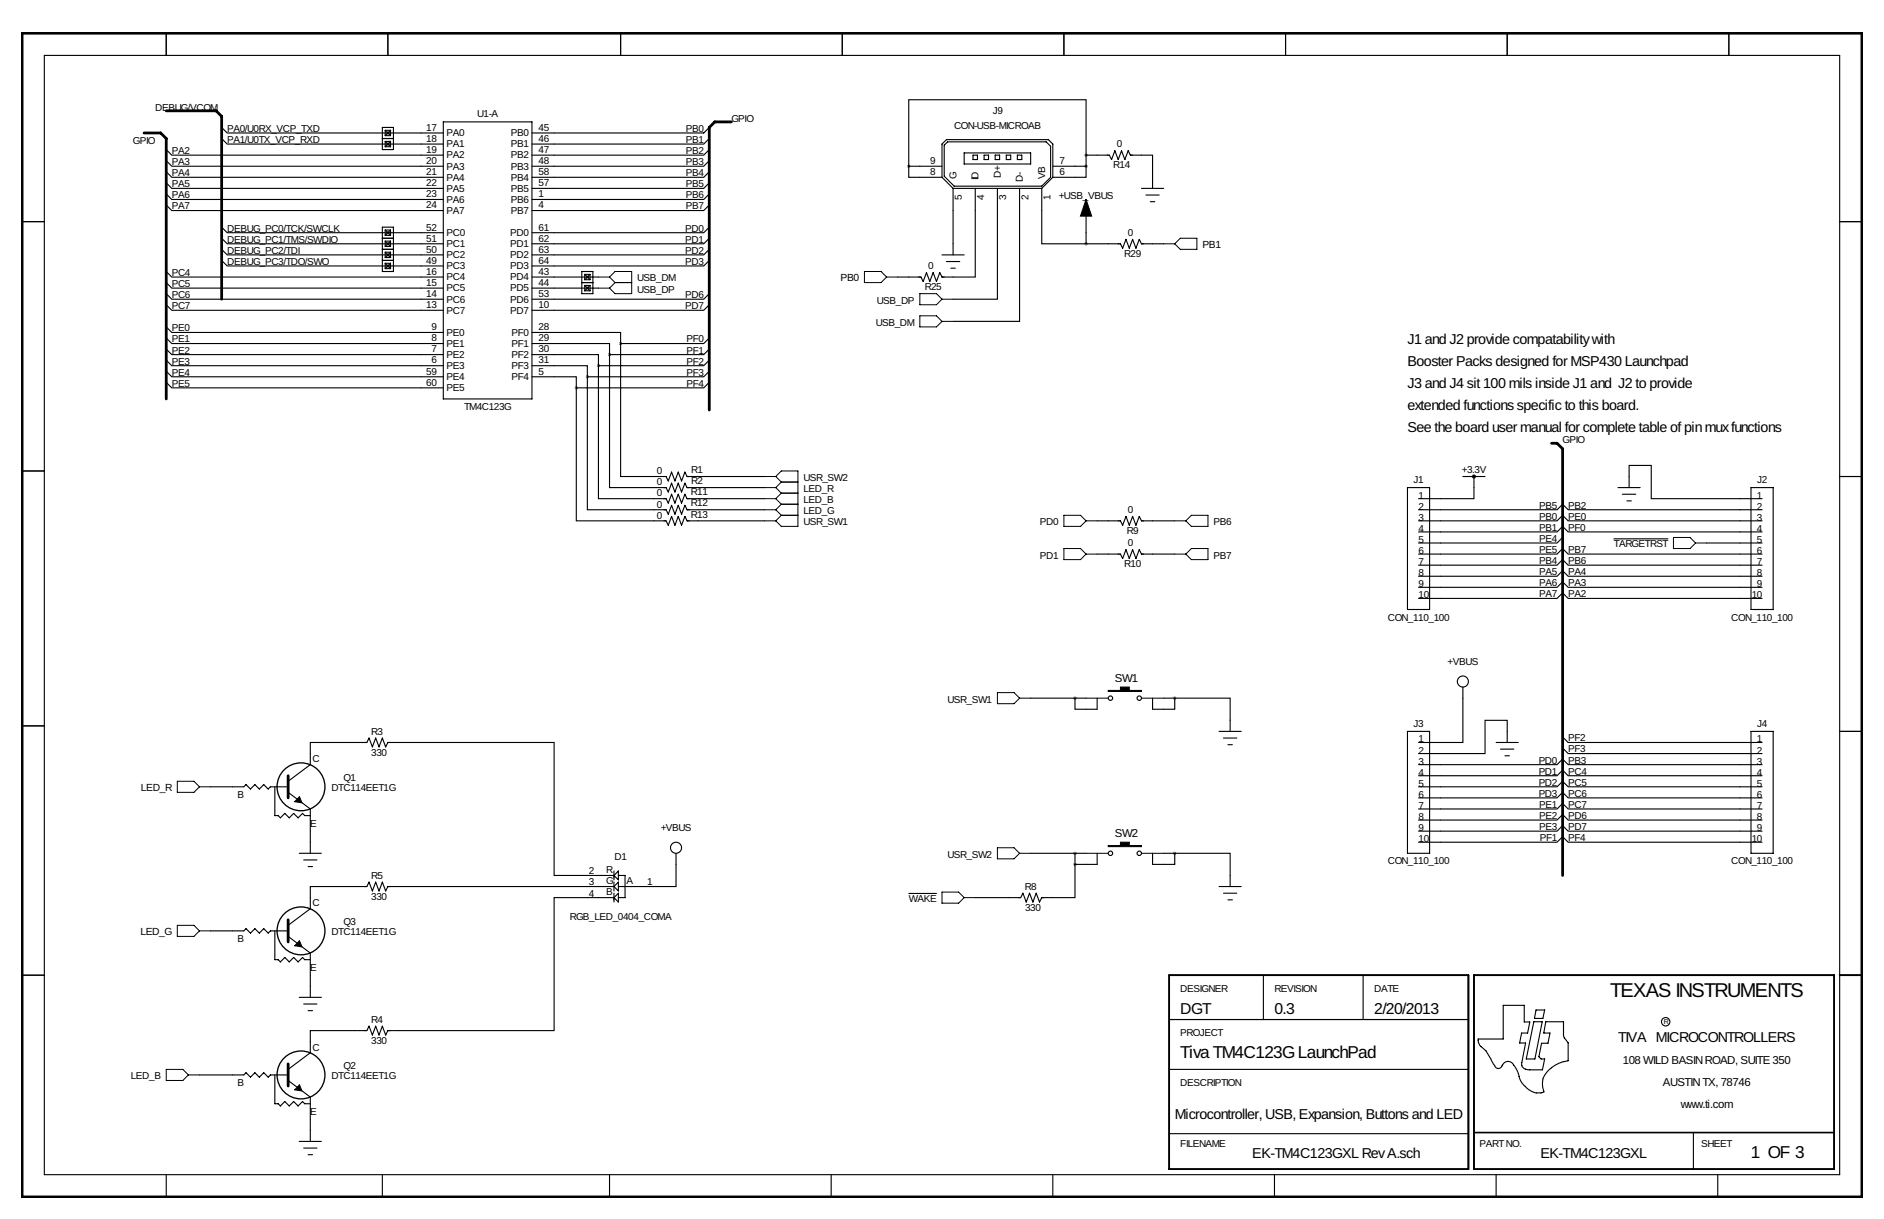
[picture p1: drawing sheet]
<svg xmlns="http://www.w3.org/2000/svg" width="432mm" height="279mm" viewBox="0 0 432 279" stroke-linecap="round" stroke-linejoin="round" font-family="sans-serif">
<g fill="none" stroke="#000" stroke-width=".25">
<path d="M10.2 12.7h411.4v256.5h-411.4zM38.1 7.6v5.1M88.9 7.6v5.1M142.2 7.6v5.1M193 7.6v5.1M243.8 7.6v5.1M294.6 7.6v5.1M345.4 7.6v5.1M396.2 7.6v5.1M38.1 34.3l1.3 1.3h62.2M38.1 36.8l1.3 1.3h62.2M38.1 39.4l1.3 1.2h62.2"/>
<path d="M50.8 29.2l1.3 1.3h36.8M50.8 31.7l1.3 1.3h36.8M87.6 29.2h2.6v5.1h-2.6zM87.6 31.7h2.6M88.3 29.9v1.2M88.3 32.4v1.2M88.3 31.1h1.2M88.3 29.9h1.2M88.3 29.9l1.2 1.2M88.3 33.6h1.2M88.3 32.4h1.2M88.3 32.4l.6 .6"/>
<path d="M88.9 30.5h.1M88.9 33h.1M88.9 33l.6 .6M88.9 30.5h12.7M88.9 33h12.7M89.5 29.9v1.2M89.5 32.4v1.2M89.5 29.9l-1.2 1.2M89.5 32.4l-1.2 1.2M101.6 27.9h20.3v63.5h-20.3zM162.6 31.7l-1.3 1.3h-39.4M162.6 34.3l-1.3 1.3h-39.4"/>
<path d="M162.6 36.8l-1.3 1.3h-39.4M162.6 39.4l-1.3 1.2h-39.4M162.6 29.2l-1.3 1.3h-39.4M208.3 38.1v2.5h7.6M208.3 38.1h7.6M216.4 33.3l.8-.8h22.6l1 1v7.1l-2 2.1h-20.1l-2.3-2.3zM221 35.1h15.2v2.5h-15.2zM223 35.6h1v1h-1zM225.6 35.6h1v1h-1zM228.1 35.6h1v1h-1zM230.6 35.6h1v1h-1zM233.2 35.6h1v1h-1z"/>
<path d="M241.3 38.1h7.6M248.9 35.6v-12.7h-40.6v15.2M248.9 38.1v2.5h-7.6M248.9 35.6h5.4l.5 1 .7-2.1 .8 2.1 .7-2.1 .8 2.1 .8-2.1 .5 1.1h5.1v7.6M248.9 35.6v2.5M5.1 50.8h5.1M38.1 41.9l1.3 1.3h62.2M38.1 44.4l1.3 1.3h62.2M38.1 47l1.3 1.3h62.2M50.8 52.1l1.3 1.2h36.8M50.8 54.6l1.3 1.3h36.8M50.8 57.1l1.3 1.3h36.8"/>
<path d="M50.8 59.7l1.3 1.3h36.8M87.6 52.1h2.6v10.1h-2.6zM87.6 54.6h2.6M87.6 57.1h2.6M87.6 59.7h2.6M88.3 53.9h1.2M88.3 52.7v1.2M88.3 55.3v1.2M88.3 57.8v1.2M88.3 52.7h1.2M88.3 52.7l1.2 1.2M88.3 56.5h1.2"/>
<path d="M88.3 55.3h1.2M88.3 55.3l1.2 1.2M88.3 59h1.2M88.3 57.8h1.2M88.3 57.8l1.2 1.2M88.9 53.3h.1M88.9 55.9h.1M88.9 58.4h.1M88.9 58.4h12.7M88.9 55.9h12.7M88.9 53.3h12.7M89.5 52.7v1.2"/>
<path d="M89.5 55.3v1.2M89.5 57.8v1.2M89.5 52.7l-1.2 1.2M89.5 55.3l-1.2 1.2M89.5 57.8l-1.2 1.2M162.6 41.9l-1.3 1.3h-39.4M162.6 44.4l-1.3 1.3h-39.4M162.6 47l-1.3 1.3h-39.4M162.6 52.1l-1.3 1.2h-39.4M162.6 54.6l-1.3 1.3h-39.4M162.6 57.1l-1.3 1.3h-39.4M162.6 59.7l-1.3 1.3h-39.4"/>
<path d="M215.9 40.6v-7.6l1-1h23.4l1 1v7.6M215.9 40.6l2.5 2.6M215.9 58.4h5.1M216.9 59.9h3.1M218.4 43.2h20.4M218.4 43.2v15.2M223.5 43.2v20.3h-7.6l-.5-1-.8 2-.7-2-.8 2-.8-2-.7 2-.5-1h-5.4M228.6 43.2v25.4h-10.2M233.7 43.2v30.5h-15.3M238.8 43.2v12.7h10.1M241.3 40.6l-2.5 2.6M248.9 55.9h7.9l.5 1 .8-2 .7 2 .8-2 .7 2 .8-2 .5 1h5.1"/>
<path d="M248.9 45.7v10.2M261.6 43.2h5.1M262.6 44.7h3.1M263.7 46.2h1M421.6 50.8h5.1M38.1 62.2l1.3 1.3h62.2M38.1 64.8l1.3 1.2h62.2M38.1 67.3l1.3 1.3h62.2M38.1 69.8l1.3 1.3h62.2M38.1 74.9l1.3 1.3h62.2M38.1 77.5l1.3 1.2h62.2M88.3 60.4v1.2"/>
<path d="M88.3 61.6h1.2M88.3 60.4h1.2M88.3 60.4l1.2 1.2M88.9 61h.1M88.9 61h12.7M89.5 60.4v1.2M89.5 60.4l-1.2 1.2M121.9 78.7h17.8v2.6M121.9 76.2h20.3v2.5M121.9 66h15.3M121.9 63.5h15.3M133.3 62.2h2.6v5.1h-2.6z"/>
<path d="M133.3 64.8h2.6M134 64.1h1.2M134 62.9v1.2M134 65.4v1.2M134 62.9h1.2M134 62.9l1.2 1.2M134 66.6h1.2M134 65.4h1.2M134 65.4l1.2 1.2M134.6 63.5h.1M134.6 66h.1M135.2 62.9v1.2"/>
<path d="M135.2 65.4v1.2M135.2 62.9l-1.2 1.2M135.2 65.4l-1.2 1.2M142.2 78.7v30.5h10.5l.5 1 .7-2 .8 2 .7-2 .8 2 .8-2 .5 1h17.8M162.6 67.3l-1.3 1.3h-39.4M162.6 69.8l-1.3 1.3h-39.4M162.6 77.5l-1.3 1.2h-19.1M217.9 61.5h1M38.1 80l1.3 1.3h62.2M38.1 82.5l1.3 1.3h62.2M38.1 85.1l1.3 1.3h62.2M38.1 87.6l1.3 1.3h62.2"/>
<path d="M121.9 86.4h10.2v2.5M121.9 83.8h12.7v2.6M121.9 81.3h15.3v2.5M132.1 88.9v30.5h20.6l.5 1 .7-2 .8 2 .7-2 .8 2 .8-2 .5 1h17.8M134.6 86.4v30.4h18.1l.5 1.1 .7-2.1 .8 2.1 .7-2.1 .8 2.1 .8-2.1 .5 1h17.8M137.2 83.8v30.5h15.5l.5 1 .7-2 .8 2 .7-2 .8 2 .8-2 .5 1h17.8M139.7 81.3v30.5h13l.5 1 .7-2.1 .8 2.1 .7-2.1 .8 2.1 .8-2.1 .5 1.1h17.8M162.6 80l-1.3 1.3h-21.6M162.6 82.5l-1.3 1.3h-24.1M162.6 85.1l-1.3 1.3h-26.7M162.6 87.6l-1.3 1.3h-29.2M5.1 107.9h5.1"/>
<path d="M251.5 119.4h5.3l.5 1 .8-2 .7 2 .8-2 .7 2 .8-2 .5 1h7.6M322.6 111.8h5.1v27.9h-5.1zM325.1 119.4h31.8l1.2-1.3 1.3 1.3h44.5M325.1 116.8h31.8l1.2-1.2 1.3 1.2h44.5M335.3 109.2h5.1M337.8 109.2v5.1h-12.7M370.8 111.8h5.1M371.9 113.3h3M372.9 114.8h1M373.4 111.8v-5.1h5.1v7.6h25.4M401.3 111.8h5.1v27.9h-5.1zM421.6 109.2h5.1"/>
<path d="M251.5 127h5.3l.5 1 .8-2 .7 2 .8-2 .7 2 .8-2 .5 1h7.6M325.1 121.9h31.8l1.2-1.3 1.3 1.3h44.5M325.1 129.5h31.8l1.2-1.2 1.3 1.2h44.5M325.1 127h31.8l1.2-1.3 1.3 1.3h44.5M325.1 134.6h31.8l1.2-1.3 1.3 1.3h44.5M325.1 137.2h31.8l1.2-1.3 1.3 1.3h44.5M325.1 132.1h31.8l1.2-1.3 1.3 1.3h44.5M358.1 123.2l-1.2 1.3h-31.8M369.9 123.5h12.4M391.2 124.5h12.7M335.3 157.5v12.7h-10.2M5.1 166.4h5.1"/>
<path d="M66 179.1l5.1-3.8v-5.1h13l.5-1 .7 2 .8-2 .8 2 .7-2 .8 2 .5-1h38.1v30.5h13.7M236.2 160h12.7M246.4 160v2.6h5.1v-2.6M264.2 160v2.6h5v-2.6M266.7 160h2.5M269.2 160h12.7v7.6M279.4 167.6h5.1M280.4 169.2h3.1M281.4 170.7h1M322.6 167.6h5.1v28h-5.1zM325.1 175.3h31.8l1.2-1.3 1.3 1.3h44.5M325.1 177.8h31.8l1.2-1.3 1.3 1.3h44.5"/>
<path d="M342.9 170.2h5.1M343.9 171.7h3.1M344.9 173.2h1M345.4 170.2v-5.1h-5v7.6h-15.3M358.1 168.9l1.3 1.3h44.5M358.1 171.4l1.3 1.3h44.5M401.3 167.6h5.1v28h-5.1zM421.6 167.6h5.1M48.3 180.3h7.6l.5-.5 1 1 1-1 1 1 1.1-1 1 1 .5-.5h4M63 180.3v6.6h.8l.5 .6 1-1.1 1 1.1 1-1.1 1 1.1 1-1.1 .5 .5h1.3M66 181.6l5.1 3.8v10.2M68.6 195.6h5.1"/>
<path d="M69.6 197.1h3M70.6 198.6h1M140.7 199.6v2.1M154.9 195.6v7.6h-13.2M236.2 195.6h12.7M246.4 198.1v7.6h-7.6l-.5 1.1-.8-2.1-.8 2.1-.7-2.1-.8 2.1-.8-2.1-.5 1h-10.4M246.4 195.6v2.5M251.5 195.6v2.5h-5.1M264.2 195.6v2.5h5v-2.5M266.7 195.6h2.5M269.2 195.6h12.7v7.6M325.1 193h31.8l1.2-1.2 1.3 1.2h44.5"/>
<path d="M325.1 190.5h31.8l1.2-1.3 1.3 1.3h44.5M325.1 180.3h31.8l1.2-1.2 1.3 1.2h44.5M325.1 182.9h31.8l1.2-1.3 1.3 1.3h44.5M325.1 185.4h31.8l1.2-1.3 1.3 1.3h44.5M325.1 188h31.8l1.2-1.3 1.3 1.3h44.5M48.3 213.4h7.6l.5-.5 1 1 1-1 1 1 1.1-1 1 1 .5-.5h4M63 213.4v6.6h.8l.5 .5 1-1 1 1 1-1 1 1 1-1 .5 .5h1.3M66 214.6l5.1 3.8v10.2M140.7 205.7h-13.7v30.5h-38.1l-.5 1-.8-2-.7 2-.8-2-.8 2-.7-2-.5 1h-13v5.1l-5.1 3.8M140.7 203.2h-51.8l-.5 1-.8-2-.7 2-.8-2-.8 2-.7-2-.5 1h-13v5.1l-5.1 3.8M140.7 202.2v2M140.7 204.7v2.1"/>
<path d="M140.7 200.7l1-1.1v2.1zM140.7 203.2l1-1v2zM141.7 200.7h1.6v5h-1.6M141.7 204.7v2.1l-1-1.1zM208.3 204.8h6.3M279.4 203.2h5.1M280.4 204.7h3.1M281.4 206.2h1M5.1 223.5h5.1M68.6 228.6h5.1M69.6 230.1h3M70.6 231.6h1"/>
<path d="M268 233.7h68.5M289.6 223.5v10.2M312.4 223.5v10.2M339.4 239.9l-.4-.7-.2-1h5.7v-7.8h4.9v3.8h1.2l-.5 2.6h-1.4l-.4 2.3h1.4l-1 4.7 .1 .4M339.4 239.9l1.2 .9 1 1.8M351.5 234.2h2l-1.7 8.5h-2zM352 231.5h2l-.4 1.9h-1.9zM358.5 237.9l-.2-.8v-2.9h-4l-.5 2.6h1.4l-.4 2.3h-1.5l-.6 3.1 .5 .5h.8l-.5 2.5h-2.9l-.9-.1M358.5 237.9l.9 1.1v4.1l-.9 .2M45.7 246.4h10.2l.5-.5 1 1 1-1 1 1 1.1-1 1 1 .5-.5h4M63 246.4v6.6h.8l.5 .5 1-1 1 1 1-1 1 1 1-1 .5 .5h1.3M66 247.6l5.1 3.9v10.1"/>
<path d="M268 245.1h68.5M268 259.8h68.5M341.7 242.6l.9 1.7a.86 .86 0 0 0 .8 .6 .86 .86 0 0 0 .8-.6M344.3 244.3a1.43 1.43 0 0 1 1.3-1 1.43 1.43 0 0 1 1.4 .9 8.7 8.7 0 0 1 1.5 3.4l1.1 1.4M348.8 244.2l.3 .6 .5 .2M349.6 249.1l1.1 .9 1.4 .5M353.6 247.3l-.1 1.5 .4 1.4M353.9 250.3l-.7 .2h-1.1M355.5 244.8l-1.1 1.1-.8 1.3M358.5 243.3l-1.6 .6-1.3 .9M388.1 259.6v8.4M38.1 269.2v5.1"/>
<path d="M68.6 261.6h5.1M69.6 263.1h3M70.6 264.7h1M87.6 269.2v5.1M139.7 269.2v5.1M190.5 269.2v5.1M241.3 269.2v5.1M292.1 269.2v5.1M342.9 269.2v5.1M393.7 269.2v5.1"/>
<circle cx="335.3" cy="156.2" r="1.27"/>
<circle cx="254.5" cy="160" r=".51"/>
<circle cx="261.1" cy="160" r=".51"/>
<circle cx="154.9" cy="194.3" r="1.27"/>
<circle cx="254.5" cy="195.6" r=".51"/>
<circle cx="261.1" cy="195.6" r=".51"/>
<circle cx="381.8" cy="234.2" r=".96"/>
</g>
<g fill="none" stroke="#000" stroke-width=".51">
<path d="M5.1 7.6h421.6v266.7h-421.6z"/>
<circle cx="337.8" cy="109.2" r=".2"/>
</g>
<path d="M268 223.5h68.5v44.5h-68.5zM337.8 223.5h82.6v44.5h-82.6zM421.6 223.5h5.1M337.8 259.6h82.6" fill="none" stroke="#000" stroke-width=".38"/>
<path d="M254 158.2h2.8v-.7h2v.7h2.8v.3h-7.6zM254 193.8h2.8v-.8h2v.8h2.8v.3h-7.6z" fill="#000" stroke="#000" stroke-width=".23"/>
<g fill="none" stroke="#000" stroke-width=".23">
<path d="M266.7 55.9h2.5M270.5 54.6h3.8v2.5h-3.8l-1.3-1.2zM137.2 63.5h2.5M137.2 66h2.5M139.7 63.5l1.3-1.3h3.8v5.1h-3.8l-1.3-1.3M139.7 63.5l1.3 1.3M141 64.8h3.8M141 64.8l-1.3 1.2M198.1 62.2h3.8l1.3 1.3-1.3 1.3h-3.8zM203.2 63.5h2.5M210.8 72.4h3.8l1.3 1.3-1.3 1.2h-3.8zM210.8 67.3h3.8l1.3 1.3-1.3 1.2h-3.8z"/>
<path d="M215.9 73.7h2.5M215.9 68.6h2.5M175.3 109.2h2.5M175.3 119.4h2.5M175.3 111.8h2.5M175.3 114.3h2.5M175.3 116.8h2.5M177.8 109.2l1.3 1.3M177.8 109.2l1.3-1.3h3.8v12.7h-3.8l-1.3-1.2M177.8 111.8l1.3 1.2M177.8 114.3l1.3 1.3M177.8 116.8l1.3 1.3"/>
<path d="M179.1 110.5l-1.3 1.3M179.1 110.5h3.8M179.1 118.1h3.8M179.1 118.1l-1.3 1.3M179.1 113h3.8M179.1 115.6h3.8M179.1 113l-1.3 1.3M179.1 115.6l-1.3 1.2M243.8 118.1h3.8l1.3 1.3-1.3 1.2h-3.8zM248.9 119.4h2.6M269.2 119.4h2.6M273 118.1h3.9v2.5h-3.9l-1.2-1.2z"/>
<path d="M243.8 125.7h3.8l1.3 1.3-1.3 1.3h-3.8zM248.9 127h2.6M269.2 127h2.6M271.8 127l1.2-1.3h3.9v2.6h-3.9zM383.5 123.2h3.8l1.3 1.3-1.3 1.2h-3.8zM388.6 124.5h2.6M228.6 158.7h3.8l1.3 1.3-1.3 1.3h-3.8zM40.6 179.1h3.8l1.3 1.2-1.3 1.3h-3.8zM233.7 160h2.5M248.9 160h5.1M261.6 160h5.1M45.7 180.3h2.6"/>
<path d="M228.6 194.3h3.8l1.3 1.3-1.3 1.2h-3.8zM233.7 195.6h2.5M248.9 195.6h5.1M261.6 195.6h5.1M40.6 212.1h3.8l1.3 1.3-1.3 1.2h-3.8zM45.7 213.4h2.6M215.9 204.5h3.8l1.3 1.2-1.3 1.3h-3.8zM221 205.7h2.5M38.1 245.1h3.8l1.3 1.3-1.3 1.2h-3.8zM43.2 246.4h2.5"/>
</g>
<g fill="none" stroke="#000" stroke-width=".3">
<circle cx="69" cy="180.3" r="5.5"/>
<circle cx="69" cy="213.4" r="5.5"/>
<circle cx="69" cy="246.4" r="5.5"/>
</g>
<path d="M33 30.5h3.8l1.3 1.2v59.7M38.1 25.4h11.4l1.3 1.3v41.9M167.6 27.9h-3.8l-1.2 1.3v64.8M355.6 101.6h1.3l1.2 1.3v97.8M66 177.8v5.1M66 210.8v5.1M66 243.8v5.1" fill="none" stroke="#000" stroke-width=".63"/>
<path d="M248.9 45.7l1.3 3.8h-2.6zM68.6 182.6l.6 1.4-1.6-.3zM68.6 215.6l.6 1.4-1.6-.2zM68.6 248.7l.6 1.3-1.6-.2z" fill="#000" stroke="#000" stroke-width=".25"/>
<path d="M269.2 160a.05 .05 0 0 0 .1 0 .05 .05 0 0 0-.1 0zM269.2 195.6a.05 .05 0 0 0 .1 0 .05 .05 0 0 0-.1 0zM142.2 78.7a.05 .05 0 0 0 .1 0 .05 .05 0 0 0-.1 0zM137.1 83.8a.05 .05 0 0 0 .1 0 .05 .05 0 0 0-.1 0z" fill="#000" stroke="#000" stroke-width=".63"/>
<text font-size="4.6" x="369" y="228.6">TEXAS INSTRUMENTS</text>
<g font-size="3.9">
<text x="270.5" y="242.6">Tiva TM4C123G LaunchPad</text>
<text x="401.3" y="265.4">1 OF 3</text>
</g>
<g font-size="3.6">
<text x="270.5" y="232.4">DGT</text>
<text x="292.1" y="232.4">0.3</text>
<text x="315" y="232.4">2/20/2013</text>
</g>
<g font-size="3.3">
<text x="322.6" y="78.7">J1 and J2 provide compatabilitywith</text>
<text x="322.6" y="83.8">Booster Packs designed for MSP430 Launchpad</text>
<text x="322.6" y="88.9">J3 and J4 sit 100 mils inside J1 and J2 to provide</text>
<text x="322.6" y="94">extended functions specific to this board.</text>
<text x="322.6" y="99.1">See the board user manual for complete table of pinmuxfunctions</text>
<text x="370.9" y="238.8">TIVA MICROCONTROLLERS</text>
<text x="269.2" y="256.5">Microcontroller, USB, Expansion, Buttons and LED</text>
<text x="287" y="265.4">EK-TM4C123GXL Rev A.sch</text>
<text x="353.1" y="265.4">EK-TM4C123GXL</text>
</g>
<g font-size="2.6">
<text x="255.5" y="156.2">SW1</text>
<text x="255.5" y="191.8">SW2</text>
<text x="371.9" y="243.8">108 WILD BASINROAD, SUITE 350</text>
<text x="381.1" y="248.9">AUSTINTX, 78746</text>
<text x="385.2" y="254">www.ti.com</text>
</g>
<g font-size="2.4">
<text x="275.6" y="56.9">PB1</text>
<text x="192.6" y="64.5">PB0</text>
<text x="32.3" y="181.4">LED_R</text>
<text x="32.2" y="214.4">LED_G</text>
</g>
<g font-size="2.3">
<text x="35.6" y="25.4">DEBUG/VCOM</text>
<text x="97.7" y="30">17</text>
<text x="109.4" y="26.9">U1-A</text>
<text x="123.4" y="30">45</text>
<text x="167.6" y="27.9">GPIO</text>
<text x="218.7" y="29.5">CON-USB-MICROAB</text>
<text x="227.5" y="26.1">J9</text>
<text x="30.5" y="33">GPIO</text>
<text x="39.4" y="35.3">PA2</text>
<text x="52.1" y="30.2">PA0/U0RX_VCP_TXD</text>
<text x="52.1" y="32.8">PA1/U0TX_VCP_RXD</text>
<text x="97.7" y="32.5">18</text>
<text x="97.7" y="35.1">19</text>
<text x="102.4" y="31.2">PA0</text>
<text x="102.4" y="33.8">PA1</text>
<text x="117.1" y="31.2">PB0</text>
<text x="117.1" y="33.8">PB1</text>
<text x="123.4" y="32.5">46</text>
<text x="123.4" y="35.1">47</text>
<text x="157.2" y="30.2">PB0</text>
<text x="157.2" y="32.8">PB1</text>
<text x="157.2" y="35.3">PB2</text>
<text x="255.9" y="33.8">0</text>
<text x="39.4" y="37.8">PA3</text>
<text x="39.4" y="40.4">PA4</text>
<text x="97.7" y="37.6">20</text>
<text x="97.7" y="40.1">21</text>
<text x="102.4" y="36.3">PA2</text>
<text x="102.4" y="38.9">PA3</text>
<text x="102.4" y="41.4">PA4</text>
<text x="117.1" y="36.3">PB2</text>
<text x="117.1" y="38.9">PB3</text>
<text x="117.1" y="41.4">PB4</text>
<text x="123.4" y="37.6">48</text>
<text x="123.4" y="40.1">58</text>
<text x="157.2" y="37.8">PB3</text>
<text x="157.2" y="40.4">PB4</text>
<text x="213.2" y="40.1">8</text>
<text x="213.2" y="37.6">9</text>
<text x="219.2" y="41" transform="rotate(-90 219.2 41)">G</text>
<text x="224.3" y="41.3" transform="rotate(-90 224.3 41.3)">ID</text>
<text x="229.4" y="40.9" transform="rotate(-90 229.4 40.9)">D+</text>
<text x="234.4" y="41.6" transform="rotate(-90 234.4 41.6)">D-</text>
<text x="239.5" y="41" transform="rotate(-90 239.5 41)">VB</text>
<text x="242.8" y="40.1">6</text>
<text x="242.8" y="37.6">7</text>
<text x="255.1" y="38.6">R14</text>
<text x="39.4" y="42.9">PA5</text>
<text x="39.4" y="45.5">PA6</text>
<text x="97.7" y="42.7">22</text>
<text x="97.7" y="45.2">23</text>
<text x="97.7" y="47.8">24</text>
<text x="102.4" y="43.9">PA5</text>
<text x="102.4" y="46.5">PA6</text>
<text x="117.1" y="46.5">PB6</text>
<text x="117.1" y="43.9">PB5</text>
<text x="123.4" y="45.2">1</text>
<text x="123.4" y="47.8">4</text>
<text x="123.4" y="42.7">57</text>
<text x="157.2" y="42.9">PB5</text>
<text x="157.2" y="45.5">PB6</text>
<text x="220.5" y="45.9" transform="rotate(-90 220.5 45.9)">5</text>
<text x="225.6" y="45.9" transform="rotate(-90 225.6 45.9)">4</text>
<text x="230.6" y="45.9" transform="rotate(-90 230.6 45.9)">3</text>
<text x="235.7" y="45.9" transform="rotate(-90 235.7 45.9)">2</text>
<text x="240.8" y="45.9" transform="rotate(-90 240.8 45.9)">1</text>
<text x="242.7" y="45.7">+USB_VBUS</text>
<text x="39.4" y="48">PA7</text>
<text x="52.1" y="53.1">DEBUG_PC0/TCK/SWCLK</text>
<text x="97.7" y="52.8">52</text>
<text x="102.4" y="49">PA7</text>
<text x="117.1" y="49">PB7</text>
<text x="123.4" y="52.8">61</text>
<text x="157.1" y="53.1">PD0</text>
<text x="157.2" y="48">PB7</text>
<text x="52.1" y="55.6">DEBUG_PC1/TMS/SWDIO</text>
<text x="52.1" y="58.2">DEBUG_PC2/TDI</text>
<text x="97.7" y="57.9">50</text>
<text x="97.7" y="55.4">51</text>
<text x="102.4" y="59.2">PC2</text>
<text x="102.4" y="56.6">PC1</text>
<text x="102.4" y="54.1">PC0</text>
<text x="116.9" y="54.1">PD0</text>
<text x="116.9" y="56.6">PD1</text>
<text x="116.9" y="59.2">PD2</text>
<text x="123.4" y="55.4">62</text>
<text x="123.4" y="57.9">63</text>
<text x="157.1" y="55.6">PD1</text>
<text x="157.1" y="58.2">PD2</text>
<text x="257.7" y="58.9">R29</text>
<text x="258.5" y="54.1">0</text>
<text x="39.4" y="63.2">PC4</text>
<text x="39.4" y="65.8">PC5</text>
<text x="52.1" y="60.7">DEBUG_PC3/TDO/SWO</text>
<text x="97.7" y="65.5">15</text>
<text x="97.7" y="63">16</text>
<text x="97.7" y="60.5">49</text>
<text x="102.4" y="64.3">PC4</text>
<text x="102.4" y="61.7">PC3</text>
<text x="116.9" y="64.3">PD4</text>
<text x="116.9" y="61.7">PD3</text>
<text x="123.4" y="63">43</text>
<text x="123.4" y="65.5">44</text>
<text x="123.4" y="60.5">64</text>
<text x="146" y="64.5">USB_DM</text>
<text x="157.1" y="60.7">PD3</text>
<text x="212.8" y="61.7">0</text>
<text x="39.4" y="68.3">PC6</text>
<text x="39.4" y="70.9">PC7</text>
<text x="97.7" y="70.6">13</text>
<text x="97.7" y="68.1">14</text>
<text x="102.4" y="71.9">PC7</text>
<text x="102.4" y="69.3">PC6</text>
<text x="102.4" y="66.8">PC5</text>
<text x="116.9" y="71.9">PD7</text>
<text x="116.9" y="66.8">PD5</text>
<text x="116.9" y="69.3">PD6</text>
<text x="123.4" y="70.6">10</text>
<text x="123.4" y="68.1">53</text>
<text x="146" y="67.1">USB_DP</text>
<text x="157.1" y="68.3">PD6</text>
<text x="157.1" y="70.9">PD7</text>
<text x="201" y="69.6">USB_DP</text>
<text x="212" y="66.6">R25</text>
<text x="39.4" y="75.9">PE0</text>
<text x="98.9" y="75.7">9</text>
<text x="102.4" y="77">PE0</text>
<text x="117.2" y="77">PF0</text>
<text x="123.4" y="75.7">28</text>
<text x="200.7" y="74.7">USB_DM</text>
<text x="39.4" y="78.5">PE1</text>
<text x="39.4" y="81">PE2</text>
<text x="39.4" y="83.6">PE3</text>
<text x="98.9" y="83.3">6</text>
<text x="98.9" y="80.8">7</text>
<text x="98.9" y="78.2">8</text>
<text x="102.4" y="82">PE2</text>
<text x="102.4" y="79.5">PE1</text>
<text x="117.2" y="79.5">PF1</text>
<text x="117.2" y="82">PF2</text>
<text x="123.4" y="78.2">29</text>
<text x="123.4" y="80.8">30</text>
<text x="123.4" y="83.3">31</text>
<text x="157.3" y="83.6">PF2</text>
<text x="157.3" y="81">PF1</text>
<text x="157.3" y="78.5">PF0</text>
<text x="39.4" y="86.1">PE4</text>
<text x="39.4" y="88.6">PE5</text>
<text x="97.7" y="85.9">59</text>
<text x="97.7" y="88.4">60</text>
<text x="102.4" y="84.6">PE3</text>
<text x="102.4" y="87.1">PE4</text>
<text x="102.4" y="89.7">PE5</text>
<text x="117.2" y="87.1">PF4</text>
<text x="117.2" y="84.6">PF3</text>
<text x="123.4" y="85.9">5</text>
<text x="157.3" y="88.6">PF4</text>
<text x="157.3" y="86.1">PF3</text>
<text x="106.4" y="94">TM4C123G</text>
<text x="358.1" y="101.6">GPIO</text>
<text x="150.5" y="108.7">0</text>
<text x="150.5" y="111.3">0</text>
<text x="150.5" y="113.8">0</text>
<text x="158.4" y="113.5">R11</text>
<text x="158.4" y="108.5">R1</text>
<text x="158.4" y="111">R2</text>
<text x="184.1" y="110.2">USR_SW2</text>
<text x="184.1" y="112.8">LED_R</text>
<text x="324" y="110.7">J1</text>
<text x="335.1" y="108.5">+3.3V</text>
<text x="402.7" y="110.7">J2</text>
<text x="150.5" y="116.3">0</text>
<text x="150.5" y="118.9">0</text>
<text x="158.4" y="116.1">R12</text>
<text x="158.4" y="118.6">R13</text>
<text x="184.1" y="115.3">LED_B</text>
<text x="184.1" y="117.9">LED_G</text>
<text x="258.5" y="117.6">0</text>
<text x="325.1" y="114.3">1</text>
<text x="325.1" y="116.8">2</text>
<text x="325.1" y="119.4">3</text>
<text x="352.8" y="119.1">PB0</text>
<text x="352.8" y="116.6">PB5</text>
<text x="359.4" y="116.6">PB2</text>
<text x="359.4" y="119.1">PE0</text>
<text x="402.7" y="114.3">1</text>
<text x="402.7" y="116.8">2</text>
<text x="402.7" y="119.4">3</text>
<text x="184.1" y="120.4">USR_SW1</text>
<text x="238.4" y="120.4">PD0</text>
<text x="258.3" y="122.4">R9</text>
<text x="258.5" y="125.2">0</text>
<text x="278.1" y="120.4">PB6</text>
<text x="325.1" y="121.9">4</text>
<text x="325.1" y="124.5">5</text>
<text x="352.8" y="121.7">PB1</text>
<text x="352.8" y="124.2">PE4</text>
<text x="359.4" y="121.7">PF0</text>
<text x="369.9" y="125.5">TARGETRST</text>
<text x="402.7" y="121.9">4</text>
<text x="402.7" y="124.5">5</text>
<text x="238.4" y="128">PD1</text>
<text x="257.7" y="130.1">R10</text>
<text x="278.1" y="128">PB7</text>
<text x="325.1" y="127">6</text>
<text x="325.1" y="129.5">7</text>
<text x="352.8" y="129.3">PB4</text>
<text x="352.8" y="126.7">PE5</text>
<text x="352.8" y="131.8">PA5</text>
<text x="359.4" y="126.7">PB7</text>
<text x="359.4" y="129.3">PB6</text>
<text x="359.4" y="131.8">PA4</text>
<text x="402.7" y="127">6</text>
<text x="402.7" y="129.5">7</text>
<text x="325.1" y="132.1">8</text>
<text x="325.1" y="134.6">9</text>
<text x="325.1" y="137.2">10</text>
<text x="352.8" y="134.4">PA6</text>
<text x="352.8" y="136.9">PA7</text>
<text x="359.4" y="136.9">PA2</text>
<text x="359.4" y="134.4">PA3</text>
<text x="401.5" y="137.2">10</text>
<text x="402.7" y="132.1">8</text>
<text x="402.7" y="134.6">9</text>
<text x="318.1" y="142.2">CON_110_100</text>
<text x="396.8" y="142.2">CON_110_100</text>
<text x="331.8" y="152.4">+VBUS</text>
<text x="217.2" y="161">USR_SW1</text>
<text x="324" y="166.6">J3</text>
<text x="402.7" y="166.6">J4</text>
<text x="85" y="168.4">R3</text>
<text x="85.1" y="173.2">330</text>
<text x="325.1" y="170.2">1</text>
<text x="325.1" y="172.7">2</text>
<text x="359.4" y="169.9">PF2</text>
<text x="359.4" y="172.5">PF3</text>
<text x="402.7" y="170.2">1</text>
<text x="402.7" y="172.7">2</text>
<text x="71.6" y="174.8">C</text>
<text x="78.7" y="179.1">Q1</text>
<text x="325.1" y="175.3">3</text>
<text x="325.1" y="177.8">4</text>
<text x="352.7" y="175">PD0</text>
<text x="352.7" y="177.5">PD1</text>
<text x="359.4" y="175">PB3</text>
<text x="359.4" y="177.5">PC4</text>
<text x="402.7" y="175.3">3</text>
<text x="402.7" y="177.8">4</text>
<text x="54.4" y="182.9">B</text>
<text x="75.9" y="181.4">DTC114EET1G</text>
<text x="325.1" y="180.3">5</text>
<text x="325.1" y="182.9">6</text>
<text x="325.1" y="185.4">7</text>
<text x="352.7" y="180.1">PD2</text>
<text x="352.7" y="182.6">PD3</text>
<text x="352.8" y="185.2">PE1</text>
<text x="359.4" y="180.1">PC5</text>
<text x="359.4" y="182.6">PC6</text>
<text x="359.4" y="185.2">PC7</text>
<text x="402.7" y="180.3">5</text>
<text x="402.7" y="182.9">6</text>
<text x="402.7" y="185.4">7</text>
<text x="71.1" y="189.5">E</text>
<text x="151.4" y="190.5">+VBUS</text>
<text x="325.1" y="188">8</text>
<text x="325.1" y="190.5">9</text>
<text x="352.8" y="187.7">PE2</text>
<text x="352.8" y="190.2">PE3</text>
<text x="359.4" y="190.2">PD7</text>
<text x="359.4" y="187.7">PD6</text>
<text x="402.7" y="188">8</text>
<text x="402.7" y="190.5">9</text>
<text x="140.9" y="197.1">D1</text>
<text x="217.2" y="196.6">USR_SW2</text>
<text x="325.1" y="193">10</text>
<text x="352.9" y="192.8">PF1</text>
<text x="359.4" y="192.8">PF4</text>
<text x="401.5" y="193">10</text>
<text x="85" y="201.4">R5</text>
<text x="135" y="200.4">2</text>
<text x="135" y="202.9">3</text>
<text x="138.9" y="200.2">R</text>
<text x="138.9" y="202.7">G</text>
<text x="143.6" y="202.7">A</text>
<text x="148.3" y="202.9">1</text>
<text x="234.9" y="204">R8</text>
<text x="318.1" y="198.1">CON_110_100</text>
<text x="396.8" y="198.1">CON_110_100</text>
<text x="71.6" y="207.8">C</text>
<text x="85.1" y="206.3">330</text>
<text x="135" y="205.5">4</text>
<text x="138.9" y="205.2">B</text>
<text x="208.3" y="206.8">WAKE</text>
<text x="234.9" y="208.8">330</text>
<text x="54.4" y="215.9">B</text>
<text x="75.9" y="214.4">DTC114EET1G</text>
<text x="78.7" y="212.1">Q3</text>
<text x="130.6" y="210.8">RGB_LED_0404_COMA</text>
<text x="71.1" y="222.5">E</text>
<text x="270.5" y="227.3">DESIGNER</text>
<text x="292.1" y="227.3">REVISION</text>
<text x="315" y="227.3">DATE</text>
<text x="85" y="234.4">R4</text>
<text x="85.1" y="239.3">330</text>
<text x="270.5" y="237.5">PROJECT</text>
<text x="71.6" y="240.8">C</text>
<text x="78.7" y="245.1">Q2</text>
<text x="30" y="247.4">LED_B</text>
<text x="54.4" y="248.9">B</text>
<text x="75.9" y="247.4">DTC114EET1G</text>
<text x="270.5" y="248.9">DESCRIPTION</text>
<text x="71.1" y="255.5">E</text>
<text x="270.5" y="262.9">FILENAME</text>
<text x="339.1" y="262.9">PART NO.</text>
<text x="389.9" y="262.9">SHEET</text>
</g>
<text font-size="1.6" x="381.3" y="234.7">R</text>
</svg>
